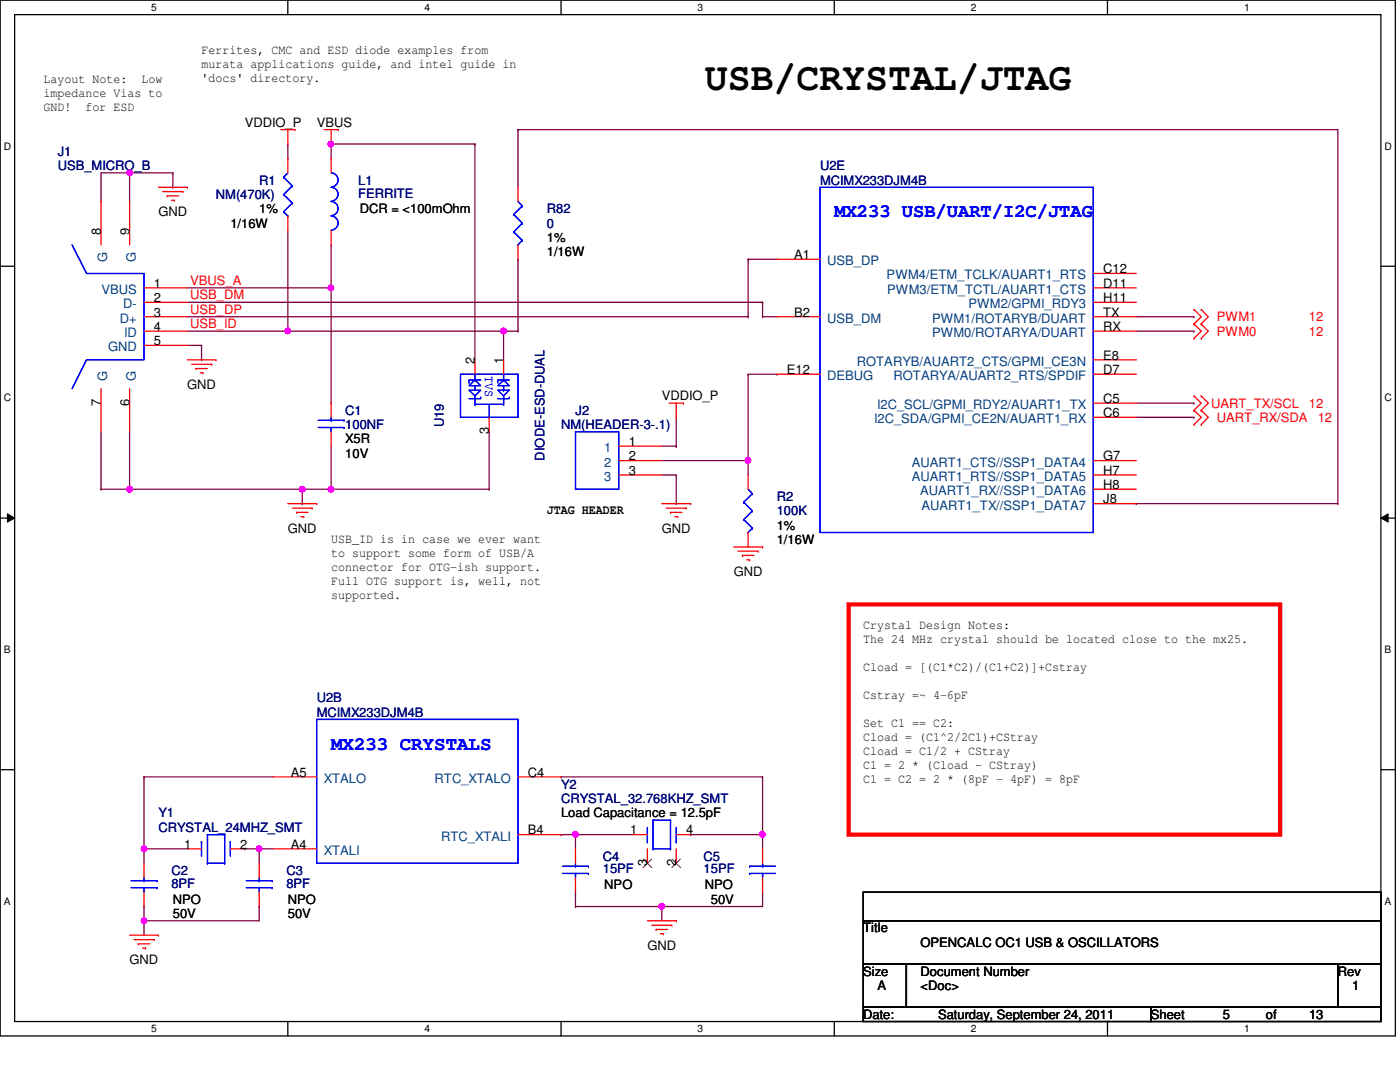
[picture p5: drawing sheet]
<svg xmlns="http://www.w3.org/2000/svg" width="279mm" height="216mm" viewBox="0 0 279 216" stroke-linecap="round" stroke-linejoin="round" font-family="sans-serif">
<path d="M0 0h278.5v206.7h-278.5zM2.9 2.9h272.7v200.9h-272.7z" fill="none" stroke="#000" stroke-width=".25"/>
<g fill="#fff">
<path d="M30.2 .3h1.1v2.3h-1.1z"/>
<path d="M30.2 204.1h1.1v2.3h-1.1z"/>
</g>
<path d="M57.4 0v2.9M57.4 203.8v2.9" fill="none" stroke="#000" stroke-width=".25"/>
<g fill="#fff">
<path d="M84.7 .3h1.1v2.3h-1.1z"/>
<path d="M84.7 204.1h1.1v2.3h-1.1z"/>
</g>
<path d="M112 0v2.9M112 203.8v2.9" fill="none" stroke="#000" stroke-width=".25"/>
<g fill="#fff">
<path d="M139.2 .3h1.1v2.3h-1.1z"/>
<path d="M139.2 204.1h1.1v2.3h-1.1z"/>
</g>
<path d="M166.5 0v2.9M166.5 203.8v2.9" fill="none" stroke="#000" stroke-width=".25"/>
<g fill="#fff">
<path d="M193.8 .3h1.1v2.3h-1.1z"/>
<path d="M193.8 204.1h1.1v2.3h-1.1z"/>
</g>
<path d="M221 0v2.9M221 203.8v2.9" fill="none" stroke="#000" stroke-width=".25"/>
<g fill="#fff">
<path d="M248.3 .3h1.1v2.3h-1.1z"/>
<path d="M248.3 204.1h1.1v2.3h-1.1z"/>
<path d="M.8 28h1.4v2.3h-1.4z"/>
<path d="M276.3 28h1.4v2.3h-1.4z"/>
<path d="M.8 78.2h1.4v2.3h-1.4z"/>
<path d="M276.3 78.2h1.4v2.3h-1.4z"/>
</g>
<path d="M0 53.1h2.9M275.6 53.1h2.9" fill="none" stroke="#000" stroke-width=".25"/>
<g fill="#fff">
<path d="M.8 128.5h1.3v2.2h-1.3z"/>
<path d="M276.3 128.5h1.3v2.2h-1.3z"/>
</g>
<path d="M0 103.4h2.9M275.6 103.4h2.9" fill="none" stroke="#000" stroke-width=".25"/>
<path d="M1.5 102.5l1.4 .9-1.4 .8zM275.6 103.4l1.4-.9v1.7z" fill="#000"/>
<path d="M1.5 102.5l1.4 .9-1.4 .8zM275.6 103.4l1.4-.9v1.7z" fill="none" stroke="#000" stroke-width=".2"/>
<g fill="#fff">
<path d="M.8 178.7h1.3v2.2h-1.3z"/>
<path d="M276.3 178.7h1.3v2.2h-1.3z"/>
</g>
<path d="M0 153.6h2.9M275.6 153.6h2.9" fill="none" stroke="#000" stroke-width=".25"/>
<g fill="none" stroke="#800040" stroke-width=".25">
<path d="M37.4 60.3h114.8M37.4 63.2h111.9M149.3 63.2h.1M152.2 60.3h.1M152.2 63.2h.1M152.2 63.2h2.8M132.1 91.9h17.2M149.3 91.9h.1M28.7 155h.1M28.7 155h25.9M28.7 155v17.3M28.7 169.4h.1"/>
<path d="M51.7 169.4h.1M51.7 169.4v2.9"/>
</g>
<circle cx="149.3" cy="91.9" r=".56" fill="#f0f"/>
<circle cx="149.3" cy="91.9" r=".56" fill="none" stroke="#f0f" stroke-width=".25"/>
<g fill="none" stroke="#800040" stroke-width=".25">
<path d="M25.9 34.5v5.7M57.4 31.6h.1M57.4 28.7v2.9M25.9 40.2h.1M37.4 57.4h28.7M66.1 57.4h.1M66.1 57.4v23M149.3 51.7h.1M149.3 51.7h5.7M149.3 74.7h.1M149.3 74.7v17.2M149.3 74.7h5.7"/>
<path d="M155 74.7h.1M20.2 97.6h.1M20.2 86.1v11.5M66.1 80.4h.1M135 89h.1M135 83.3v5.7"/>
</g>
<circle cx="66" cy="57.4" r=".56" fill="#f0f"/>
<circle cx="66" cy="57.4" r=".56" fill="none" stroke="#f0f" stroke-width=".25"/>
<g fill="none" stroke="#800040" stroke-width=".25">
<path d="M66.1 31.6h.1M66.1 28.7v2.9M57.4 46v20.1M66.1 48.9h.1M66.1 48.9v8.5M37.4 66.1h20M40.2 71.8h.1M40.2 68.9v2.9M57.4 66.1h.1M60.3 97.6v2.9M135 94.8v5.7M149.3 91.9h.1"/>
<path d="M149.3 91.9v2.9M60.3 100.5h.1M135 100.5h.1M28.7 169.4h.1M28.7 169.4h8.7M51.7 180.9h.1M51.7 180.9v2.8"/>
</g>
<circle cx="28.7" cy="169.4" r=".56" fill="#f0f"/>
<circle cx="28.7" cy="169.4" r=".56" fill="none" stroke="#f0f" stroke-width=".25"/>
<path d="M25.9 34.5h8.6M34.5 34.5h.1M132.1 89h2.9M135 89h.1" fill="none" stroke="#800040" stroke-width=".25"/>
<circle cx="25.9" cy="34.5" r=".56" fill="#f0f"/>
<circle cx="25.9" cy="34.5" r=".56" fill="none" stroke="#f0f" stroke-width=".25"/>
<path d="M20.2 34.5h5.7M25.9 34.5h.1M37.4 68.9h2.8M40.2 68.9h.1M28.7 183.7h.1M28.7 183.7v2.9" fill="none" stroke="#800040" stroke-width=".25"/>
<circle cx="28.7" cy="183.7" r=".56" fill="#f0f"/>
<circle cx="28.7" cy="183.7" r=".56" fill="none" stroke="#f0f" stroke-width=".25"/>
<path d="M34.5 37.4h.1M34.5 34.5v2.9M25.9 97.6h.1M25.9 86.1v11.5M25.9 97.6h40.2M60.3 97.6h.1M66.1 97.6h.1M66.1 89v8.6M132.1 94.8h2.9M135 94.8h.1" fill="none" stroke="#800040" stroke-width=".25"/>
<circle cx="60.3" cy="97.6" r=".56" fill="#f0f"/>
<circle cx="60.3" cy="97.6" r=".56" fill="none" stroke="#f0f" stroke-width=".25"/>
<path d="M20.2 34.5v5.7M20.2 40.2h.1M20.2 97.6h5.7M25.9 97.6h.1" fill="none" stroke="#800040" stroke-width=".25"/>
<circle cx="25.9" cy="97.6" r=".56" fill="#f0f"/>
<circle cx="25.9" cy="97.6" r=".56" fill="none" stroke="#f0f" stroke-width=".25"/>
<path d="M114.9 166.5h.1M114.9 166.5v2.9" fill="none" stroke="#800040" stroke-width=".25"/>
<circle cx="114.8" cy="166.5" r=".56" fill="#f0f"/>
<circle cx="114.8" cy="166.5" r=".56" fill="none" stroke="#f0f" stroke-width=".25"/>
<path d="M137.8 166.5h.1M137.8 166.5h14.4M152.2 166.5h.1M152.2 166.5v2.9" fill="none" stroke="#800040" stroke-width=".25"/>
<circle cx="152.1" cy="166.5" r=".56" fill="#f0f"/>
<circle cx="152.1" cy="166.5" r=".56" fill="none" stroke="#f0f" stroke-width=".25"/>
<path d="M112 155h.1M112 155h40.2M152.2 155h.1M152.2 155v11.5M112 166.5h.1M112 166.5h14.3M114.9 166.5h.1M152.2 178h.1M152.2 178v2.9M132.1 180.9h.1M132.1 180.9v2.8" fill="none" stroke="#800040" stroke-width=".25"/>
<circle cx="132.1" cy="180.9" r=".56" fill="#f0f"/>
<circle cx="132.1" cy="180.9" r=".56" fill="none" stroke="#f0f" stroke-width=".25"/>
<path d="M51.7 169.4h.1M51.7 169.4h2.9" fill="none" stroke="#800040" stroke-width=".25"/>
<circle cx="51.7" cy="169.4" r=".56" fill="#f0f"/>
<circle cx="51.7" cy="169.4" r=".56" fill="none" stroke="#f0f" stroke-width=".25"/>
<g fill="none" stroke="#800040" stroke-width=".25">
<path d="M149.3 51.7h.1M149.3 51.7v11.5M152.2 60.3h.1M152.2 60.3v2.9M226.8 66.1h11.5M226.8 63.2h11.5M238.3 66.1h.1M238.3 63.2h.1M66.1 97.6h31.5M97.6 97.6h.1M226.8 83.3h11.5M226.8 80.4h11.5"/>
<path d="M238.3 83.3h.1M238.3 80.4h.1M48.9 169.4h.1M48.9 169.4h2.8M114.9 178h.1M114.9 178v2.9M28.7 183.7h.1M28.7 180.9h.1M28.7 183.7h23M28.7 180.9v2.8M114.9 180.9h.1M114.9 180.9h37.3"/>
<path d="M132.1 180.9h.1"/>
</g>
<circle cx="66" cy="97.6" r=".56" fill="#f0f"/>
<circle cx="66" cy="97.6" r=".56" fill="none" stroke="#f0f" stroke-width=".25"/>
<path d="M66.1 28.7h28.7M94.8 28.7h.1M97.6 86.1h.1M97.6 86.1v11.5" fill="none" stroke="#800040" stroke-width=".25"/>
<circle cx="66" cy="28.7" r=".56" fill="#f0f"/>
<circle cx="66" cy="28.7" r=".56" fill="none" stroke="#f0f" stroke-width=".25"/>
<path d="M94.8 28.7h.1M94.8 28.7v43.1M57.4 66.1h43.1M100.5 66.1h.1" fill="none" stroke="#800040" stroke-width=".25"/>
<circle cx="57.4" cy="66" r=".56" fill="#f0f"/>
<circle cx="57.4" cy="66" r=".56" fill="none" stroke="#f0f" stroke-width=".25"/>
<circle cx="100.5" cy="66" r=".56" fill="#f0f"/>
<circle cx="100.5" cy="66" r=".56" fill="none" stroke="#f0f" stroke-width=".25"/>
<path d="M103.4 25.9h.1M103.4 25.9h163.6v74.6M103.4 25.9v11.5M103.4 51.7h.1M103.4 51.7v14.4M100.5 66.1h.1M100.5 66.1v5.7M100.5 66.1h2.9M103.4 66.1h.1M226.8 100.5h.1M226.8 100.5h40.2M267 100.5h.1" fill="none" stroke="#800040" stroke-width=".25"/>
<g fill="none" stroke="#f00" stroke-width=".25">
<path d="M31.6 37.4h5.8M32.5 38.2h4M33.4 39.1h.1M33.4 39.1h2.2M34.2 40h.6M34.8 40h.1M36.5 38.2h.1M37.4 37.4h.1M56 25.9h2.9M57.4 28.7h.1M57.4 25.9v2.8M57.4 31.6v2.9"/>
<path d="M58.9 25.9h.1M64.6 25.9h2.9M66.1 28.7h.1M66.1 25.9v2.8M66.1 31.6v2.9M67.5 25.9h.1M103.4 37.4v2.8M20.2 40.2v8.7M25.9 40.2v8.7M28.7 57.4h8.7M57.4 43.1v2.9M66.1 46v2.9"/>
<path d="M103.4 48.9v2.8M155 51.7h8.7M218.2 57.4h8.6M218.2 54.6h8.6M20.2 77.6v8.5M25.9 77.6v8.5M28.7 63.2h8.7M28.7 66.1h8.7M28.7 60.3h8.7M28.7 68.9h8.7M37.4 71.8h5.7M38.2 72.7h4"/>
<path d="M39.1 73.5h.1M39.1 73.5h2.3M40 74.4h.5M40.5 74.4h.1M42.2 72.7h.1M43.1 71.8h.1M94.8 71.8v2.9M100.5 71.8v2.9M155 63.2h8.7M155 74.7h8.7M218.2 71.8h8.6M218.2 63.2h8.6"/>
<path d="M218.2 74.7h8.6M218.2 66.1h8.6M218.2 60.3h8.6M238.3 67.5h.1M238.3 64.6h.1M238.3 61.8h.1M238.3 79h.1M238.3 64.6l1.4 1.5-1.4 1.4M238.3 61.8l1.4 1.4-1.4 1.4M238.3 79l1.4 1.4-1.4 1.5M239.7 67.5h.1M239.7 64.6h.1"/>
<path d="M239.7 61.8h.1M239.7 79h.1M239.7 64.6l1.4 1.5-1.4 1.4M239.7 61.8l1.4 1.4-1.4 1.4M239.7 79l1.4 1.4-1.4 1.5M66.1 80.4v2.9M66.1 86.1v2.9M97.6 83.3v2.8M123.5 89h8.6M123.5 91.9h8.6M123.5 94.8h8.6M133.5 80.4h2.9"/>
<path d="M135 83.3h.1M135 80.4v2.9M136.4 80.4h.1M149.3 94.8v2.8M218.2 80.4h8.6M218.2 91.9h8.6M218.2 94.8h8.6M218.2 83.3h8.6M218.2 97.6h8.6M238.3 84.7h.1M238.3 81.9h.1M238.3 81.9l1.4 1.4-1.4 1.4"/>
<path d="M239.7 84.7h.1M239.7 81.9h.1M239.7 81.9l1.4 1.4-1.4 1.4M57.4 100.5h5.8M58.3 101.4h4M59.2 102.2h.1M59.2 102.2h2.3M60 103.1h.6M60.6 103.1h.1M62.3 101.4h.1M63.2 100.5h.1M132.1 100.5h5.7"/>
<path d="M132.9 101.4h4M133.8 102.2h.1M133.8 102.2h2.3M134.7 103.1h.6M135.3 103.1h.1M136.9 101.4h.1M137.8 100.5h.1M146.4 109.1h5.8M147.3 110h4M148.2 110.8h.1M148.2 110.8h2.3M149 111.7h.6"/>
<path d="M149.3 106.3v2.8M149.6 111.7h.1M151.3 110h.1M152.2 109.1h.1M218.2 100.5h8.6M54.6 155h8.6M103.4 155h8.6M28.7 172.3v2.8M28.7 178v2.9M37.4 169.4h2.8M46 169.4h2.9M51.7 172.3v2.8"/>
<path d="M51.7 178v2.9M54.6 169.4h8.6M103.4 166.5h8.6M114.9 169.4v2.9M114.9 175.1v2.9M126.3 166.5h2.9M129.2 169.4v2.9M135 169.4v2.9M135 166.5h2.8M152.2 169.4v2.9M152.2 175.1v2.9M25.9 186.6h5.7"/>
<path d="M26.8 187.5h4M27.6 188.3h.1M27.6 188.3h2.3M28.4 189.2h.6M29 189.2h.1M30.8 187.5h.1M31.6 186.6h.1M129.2 183.7h5.8M130.1 184.6h4M130.9 185.5h.1M130.9 185.5h2.3M131.8 186.3h.6"/>
<path d="M132.4 186.3h.1M134.1 184.6h.1M135 183.7h.1"/>
</g>
<path d="M172.3 178h103.3v5.7h-103.3zM172.3 183.7h103.3v8.7h-103.3zM172.3 192.4h8.6v8.6h-8.6zM180.9 192.4h86.1v8.6h-86.1zM267 192.4h8.6v8.6h-8.6zM172.3 201h57.4v2.8h-57.4zM229.7 201h45.9v2.8h-45.9z" fill="none" stroke="#000" stroke-width=".25"/>
<path d="M169.4 120.6h86.1v45.9h-86.1z" fill="none" stroke="#f00" stroke-width=".85"/>
<g fill="none" stroke="#00f" stroke-width=".25">
<path d="M56.6 35.3h.1M56.6 38.8h.1M56.6 35.3l1.7 1.8M56.6 38.8l1.7 1.7M57.4 34.5l-.8 .8M58.3 37.1h.1M58.3 37.1l-1.7 1.7M66.1 34.5a1.42 1.42 0 0 1 1.4 1.4 1.42 1.42 0 0 1-1.4 1.4M66.1 37.4a1.4 1.4 0 0 1 1.4 1.4 1.4 1.4 0 0 1-1.4 1.4M163.7 37.4h54.5v68.9h-54.5zM14.4 48.9l2.9 5.7h11.4v17.2h-11.4l-2.9 5.8M56.6 42.2h.1"/>
<path d="M56.6 42.2l.8 .9M57.4 43.1h.1M58.3 40.5h.1M58.3 40.5l-1.7 1.7M66.1 40.2a1.42 1.42 0 0 1 1.4 1.4 1.42 1.42 0 0 1-1.4 1.5M66.1 43.1a1.42 1.42 0 0 1 1.4 1.4 1.42 1.42 0 0 1-1.4 1.4M102.5 42.8h.1M102.5 46.3h.1M102.5 42.8l1.7 1.7M102.5 46.3l1.7 1.7M103.4 48.9h.1M103.4 40.2l.8 .9"/>
<path d="M104.2 41.1h.1M104.2 44.5h.1M104.2 48h.1M104.2 41.1l-1.7 1.7M104.2 44.5l-1.7 1.8M104.2 48l-.8 .9M91.9 74.7h11.5v8.6h-11.5zM93.6 77l1.2-1.2 1.1 1.2zM94.8 79l-1.2-1.1h2.3l-1.1 1.1v1.7M94.8 77h.1M94.8 75.8h.1M94.8 74.7v1.1"/>
<path d="M94.8 77v.9M95.9 79.2v.3h-2.3M95.9 75.8h-2.3v.6M100.5 75.8l1.1 1.2h-2.2zM100.5 79l-1.1-1.1h2.2l-1.1 1.1v.5M100.5 77.9h.1M100.5 75.8h.1M100.5 79.5h.1M100.5 74.7v1.1M100.5 77v.9M100.5 79.5v1.2M101.6 75.8h-2.2v.6"/>
<path d="M101.6 79.2v.3h-2.2M63.5 85.3h5.2M63.5 83.9h5.2M66.1 83.9h.1M66.1 85.3h.1M66.1 83.3v.6M66.1 85.3v.8M68.7 85.3h.1M68.7 83.9h.1M94.8 80.7h.1M94.8 80.7h5.7M97.6 83.3h.1"/>
<path d="M97.6 80.7v2.6M100.5 80.7h.1M114.9 86.1h8.6v11.5h-8.6zM149.3 97.6l.9 .9M150.2 98.5h.1M150.2 98.5l-1.8 1.7M148.4 100.2h.1M148.4 103.7h.1M148.4 100.2l1.8 1.7M148.4 103.7l1.8 1.7M149.3 106.3h.1M150.2 101.9h.1"/>
<path d="M150.2 105.4h.1M150.2 101.9l-1.8 1.8M150.2 105.4l-.9 .9M63.2 143.6h40.2v28.7h-40.2zM26.2 177.1h5.1M26.2 175.7h5.1M28.7 175.7h.1M28.7 177.1h.1M28.7 175.1v.6M28.7 177.1v.9M31.3 177.1h.1M31.3 175.7h.1"/>
<path d="M40.2 168h.1M40.2 168v2.8M41.4 166.5h.1M41.4 172.3h.1M41.4 166.5v5.8M41.4 166.5h3.4M41.4 172.3h3.4M44.8 166.5h.1M44.8 172.3h.1M44.8 166.5v5.8M46 168h.1M46 168v2.8"/>
<path d="M49.1 177.1h5.2M49.1 175.7h5.2M51.7 175.7h.1M51.7 177.1h.1M51.7 175.1v.6M51.7 177.1v.9M54.3 177.1h.1M54.3 175.7h.1M112.3 174.3h5.1M112.3 172.8h5.1M114.9 172.8h.1M114.9 174.3h.1"/>
<path d="M114.9 172.3v.5M114.9 174.3v.8M117.4 174.3h.1M117.4 172.8h.1M129.2 168h.1M129.2 165.1v2.9M130.3 169.4h.1M130.3 163.7h.1M130.3 163.7v5.7M130.3 169.4h3.5M130.3 163.7h3.5M133.8 169.4h.1"/>
<path d="M133.8 163.7h.1M133.8 163.7v5.7M135 168h.1M135 165.1v2.9M149.6 174.3h.1M149.6 172.8h.1M149.6 174.3h5.2M149.6 172.8h5.2M152.2 172.8h.1M152.2 174.3h.1M152.2 172.3v.5M152.2 174.3v.8"/>
</g>
<path d="M128.4 171.4l1.7 1.7M130 171.4l-1.7 1.7M134.1 171.4l1.7 1.7M135.8 171.4l-1.7 1.7" fill="none" stroke="#804000" stroke-width=".2"/>
<circle cx="149.3" cy="91.9" r=".56" fill="#f0f"/>
<circle cx="149.3" cy="91.9" r=".56" fill="none" stroke="#f0f" stroke-width=".25"/>
<circle cx="66" cy="57.4" r=".56" fill="#f0f"/>
<circle cx="66" cy="57.4" r=".56" fill="none" stroke="#f0f" stroke-width=".25"/>
<circle cx="28.7" cy="169.4" r=".56" fill="#f0f"/>
<circle cx="28.7" cy="169.4" r=".56" fill="none" stroke="#f0f" stroke-width=".25"/>
<circle cx="25.9" cy="34.5" r=".56" fill="#f0f"/>
<circle cx="25.9" cy="34.5" r=".56" fill="none" stroke="#f0f" stroke-width=".25"/>
<circle cx="28.7" cy="183.7" r=".56" fill="#f0f"/>
<circle cx="28.7" cy="183.7" r=".56" fill="none" stroke="#f0f" stroke-width=".25"/>
<circle cx="60.3" cy="97.6" r=".56" fill="#f0f"/>
<circle cx="60.3" cy="97.6" r=".56" fill="none" stroke="#f0f" stroke-width=".25"/>
<circle cx="25.9" cy="97.6" r=".56" fill="#f0f"/>
<circle cx="25.9" cy="97.6" r=".56" fill="none" stroke="#f0f" stroke-width=".25"/>
<circle cx="114.8" cy="166.5" r=".56" fill="#f0f"/>
<circle cx="114.8" cy="166.5" r=".56" fill="none" stroke="#f0f" stroke-width=".25"/>
<circle cx="152.1" cy="166.5" r=".56" fill="#f0f"/>
<circle cx="152.1" cy="166.5" r=".56" fill="none" stroke="#f0f" stroke-width=".25"/>
<circle cx="132.1" cy="180.9" r=".56" fill="#f0f"/>
<circle cx="132.1" cy="180.9" r=".56" fill="none" stroke="#f0f" stroke-width=".25"/>
<circle cx="51.7" cy="169.4" r=".56" fill="#f0f"/>
<circle cx="51.7" cy="169.4" r=".56" fill="none" stroke="#f0f" stroke-width=".25"/>
<circle cx="66" cy="97.6" r=".56" fill="#f0f"/>
<circle cx="66" cy="97.6" r=".56" fill="none" stroke="#f0f" stroke-width=".25"/>
<circle cx="66" cy="28.7" r=".56" fill="#f0f"/>
<circle cx="66" cy="28.7" r=".56" fill="none" stroke="#f0f" stroke-width=".25"/>
<circle cx="57.4" cy="66" r=".56" fill="#f0f"/>
<circle cx="57.4" cy="66" r=".56" fill="none" stroke="#f0f" stroke-width=".25"/>
<circle cx="100.5" cy="66" r=".56" fill="#f0f"/>
<circle cx="100.5" cy="66" r=".56" fill="none" stroke="#f0f" stroke-width=".25"/>
<text font-size="7.7" x="140.7" y="17.9">USB/CRYSTAL/JTAG</text>
<g font-size="3.7" fill="#00f">
<text x="166.5" y="43.4">MX233 USB/UART/I2C/JTAG</text>
<text x="66.1" y="149.6">MX233 CRYSTALS</text>
</g>
<g font-size="2.6">
<text x="40.2" y="10.8">Ferrites, CMC and ESD diode examples from</text>
<text x="8.7" y="16.5">Layout Note:</text>
<text x="28.2" y="16.5">Low</text>
<text x="40.2" y="13.5">murata applications guide, and intel guide in</text>
<text x="40.2" y="16.3">'docs' directory.</text>
<text x="8.7" y="19.3">impedance Vias to</text>
<text x="8.7" y="22.1">GND!</text>
<text x="17.1" y="22.1">for ESD</text>
<text x="48.9" y="25.4">VDDIO_P</text>
<text x="63.2" y="25.4">VBUS</text>
<text x="20.1" y="46.9" transform="rotate(-90 20.1 46.9)">8</text>
<text x="25.8" y="46.9" transform="rotate(-90 25.8 46.9)">9</text>
<text x="31.6" y="43.1">GND</text>
<text x="46" y="45.4">1/16W</text>
<text x="51.7" y="42.5">1%</text>
<text x="71.8" y="42.5">DCR = &lt;100mOhm</text>
<text x="109.1" y="48.3">1%</text>
<text x="109.1" y="51.2">1/16W</text>
<text x="158.5" y="51.7">A1</text>
<text x="30.7" y="57.4">1</text>
<text x="220.2" y="57.4">D11</text>
<text x="220.2" y="54.5">C12</text>
<text x="30.7" y="60.3">2</text>
<text x="30.7" y="63.2">3</text>
<text x="158.5" y="63.2">B2</text>
<text x="220.2" y="63.2">TX</text>
<text x="220.2" y="60.3">H11</text>
<text x="30.7" y="66">4</text>
<text x="30.7" y="68.9">5</text>
<text x="220.2" y="66">RX</text>
<text x="220.2" y="71.8">E8</text>
<text x="37.4" y="77.6">GND</text>
<text x="94.7" y="72.7" transform="rotate(-90 94.7 72.7)">2</text>
<text x="100.5" y="72.7" transform="rotate(-90 100.5 72.7)">1</text>
<text x="157.1" y="74.6">E12</text>
<text x="220.2" y="74.6">D7</text>
<text x="20.1" y="81" transform="rotate(-90 20.1 81)">7</text>
<text x="25.8" y="81" transform="rotate(-90 25.8 81)">6</text>
<text x="132.1" y="79.9">VDDIO_P</text>
<text x="220.2" y="80.4">C5</text>
<text x="220.2" y="83.2">C6</text>
<text x="68.9" y="88.5">X5R</text>
<text x="97.6" y="86.7" transform="rotate(-90 97.6 86.7)">3</text>
<text x="125.5" y="89">1</text>
<text x="68.9" y="91.4">10V</text>
<text x="125.5" y="91.9">2</text>
<text x="125.5" y="94.7">3</text>
<text x="220.2" y="91.9">G7</text>
<text x="220.2" y="94.7">H7</text>
<text x="220.2" y="97.6">H8</text>
<text x="220.2" y="100.5">J8</text>
<text x="57.4" y="106.3">GND</text>
<text x="109.1" y="102.6">JTAG HEADER</text>
<text x="132.1" y="106.3">GND</text>
<text x="155" y="105.7">1%</text>
<text x="66.1" y="108.3">USB_ID is in case we ever want</text>
<text x="66.1" y="111.1">to support some form of USB/A</text>
<text x="66.1" y="113.9">connector for OTG-ish support.</text>
<text x="155" y="108.6">1/16W</text>
<text x="66.1" y="116.7">Full OTG support is, well, not</text>
<text x="66.1" y="119.5">supported.</text>
<text x="146.4" y="114.9">GND</text>
<text x="172.3" y="125.6">Crystal Design Notes:</text>
<text x="172.3" y="128.4">The 24 MHz crystal should be located close to the mx25.</text>
<text x="172.3" y="133.9">Cload = [(C1*C2)/(C1+C2)]+Cstray</text>
<text x="172.3" y="139.5">Cstray =~ 4-6pF</text>
<text x="172.3" y="145.1">Set C1 == C2:</text>
<text x="172.3" y="147.9">Cload = (C1^2/2C1)+CStray</text>
<text x="58" y="155">A5</text>
<text x="105.4" y="155">C4</text>
<text x="172.3" y="150.7">Cload = C1/2 + CStray</text>
<text x="172.3" y="153.5">C1 = 2 * (Cload - CStray)</text>
<text x="172.3" y="156.3">C1 = C2 = 2 * (8pF - 4pF) = 8pF</text>
<text x="105.4" y="166.5">B4</text>
<text x="112" y="163.1">Load Capacitance = 12.5pF</text>
<text x="125.8" y="166.5">1</text>
<text x="136.9" y="166.5">4</text>
<text x="36.8" y="169.3">1</text>
<text x="48" y="169.3">2</text>
<text x="58" y="169.3">A4</text>
<text x="129.2" y="172.8" transform="rotate(-90 129.2 172.8)">3</text>
<text x="134.9" y="172.8" transform="rotate(-90 134.9 172.8)">2</text>
<text x="120.6" y="177.5">NPO</text>
<text x="140.7" y="177.5">NPO</text>
<text x="34.5" y="180.3">NPO</text>
<text x="34.5" y="183.2">50V</text>
<text x="57.4" y="180.3">NPO</text>
<text x="57.4" y="183.2">50V</text>
<text x="141.9" y="180.3">50V</text>
<text x="129.2" y="189.5">GND</text>
<text x="172.3" y="186.1">Title</text>
<text x="183.7" y="188.9">OPENCALC OC1 USB &amp; OSCILLATORS</text>
<text x="25.9" y="192.4">GND</text>
<text x="172.3" y="194.7">Size</text>
<text x="175.1" y="197.6">A</text>
<text x="183.7" y="194.7">Document Number</text>
<text x="183.7" y="197.6">&lt;Doc&gt;</text>
<text x="267" y="194.7">Rev</text>
<text x="269.8" y="197.6">1</text>
<text x="172.3" y="203.3">Date:</text>
<text x="187.2" y="203.3">Saturday, September 24, 2011</text>
<text x="229.7" y="203.3">Sheet</text>
<text x="244" y="203.3">5</text>
<text x="252.6" y="203.3">of</text>
<text x="261.2" y="203.3">13</text>
</g>
<g font-size="2.6" fill="#000080">
<text x="11.5" y="31.1">J1</text>
<text x="11.5" y="34">USB_MICRO_B</text>
<text x="163.7" y="34">U2E</text>
<text x="43.1" y="39.7">NM(470K)</text>
<text x="51.7" y="36.8">R1</text>
<text x="71.5" y="36.8">L1</text>
<text x="71.5" y="39.4">FERRITE</text>
<text x="163.7" y="36.8">MCIMX233DJM4B</text>
<text x="109.1" y="42.5">R82</text>
<text x="109.1" y="45.4">0</text>
<text x="68.9" y="82.8">C1</text>
<text x="114.9" y="82.8">J2</text>
<text x="68.9" y="85.6">100NF</text>
<text x="88.6" y="85.3" transform="rotate(-90 88.6 85.3)">U19</text>
<text x="112" y="85.6">NM(HEADER-3-.1)</text>
<text x="108.7" y="91.9" transform="rotate(-90 108.7 91.9)">DIODE-ESD-DUAL</text>
<text x="155" y="99.9">R2</text>
<text x="155" y="102.8">100K</text>
<text x="63.2" y="140.2">U2B</text>
<text x="63.2" y="143">MCIMX233DJM4B</text>
<text x="112" y="157.4">Y2</text>
<text x="112" y="160.2">CRYSTAL_32.768KHZ_SMT</text>
<text x="31.6" y="163.1">Y1</text>
<text x="31.6" y="166">CRYSTAL_24MHZ_SMT</text>
<text x="120.3" y="171.7">C4</text>
<text x="140.4" y="171.7">C5</text>
<text x="34.2" y="174.6">C2</text>
<text x="34.2" y="177.2">8PF</text>
<text x="57.1" y="174.6">C3</text>
<text x="57.1" y="177.2">8PF</text>
<text x="120.3" y="174.3">15PF</text>
<text x="140.4" y="174.3">15PF</text>
</g>
<g font-size="2.6" fill="#004080">
<text x="21.4" y="52.3" transform="rotate(-90 21.4 52.3)">G</text>
<text x="27.1" y="52.3" transform="rotate(-90 27.1 52.3)">G</text>
<text x="165.1" y="52.9">USB_DP</text>
<text x="20.2" y="58.6">VBUS</text>
<text x="177" y="55.8">PWM4/ETM_TCLK/AUART1_RTS</text>
<text x="177.1" y="58.6">PWM3/ETM_TCTL/AUART1_CTS</text>
<text x="23.9" y="64.4">D+</text>
<text x="24.6" y="61.5">D-</text>
<text x="165.1" y="64.4">USB_DM</text>
<text x="186" y="64.4">PWM1/ROTARYB/DUART</text>
<text x="193.3" y="61.5">PWM2/GPMI_RDY3</text>
<text x="21.6" y="70.1">GND</text>
<text x="24.8" y="67.3">ID</text>
<text x="186" y="67.3">PWM0/ROTARYA/DUART</text>
<text x="21.4" y="76.1" transform="rotate(-90 21.4 76.1)">G</text>
<text x="27.1" y="76.1" transform="rotate(-90 27.1 76.1)">G</text>
<text x="165.1" y="75.9">DEBUG</text>
<text x="171" y="73">ROTARYB/AUART2_CTS/GPMI_CE3N</text>
<text x="178.4" y="75.9">ROTARYA/AUART2_RTS/SPDIF</text>
<text x="175" y="81.6">I2C_SCL/GPMI_RDY2/AUART1_TX</text>
<text x="174.5" y="84.5">I2C_SDA/GPMI_CE2N/AUART1_RX</text>
<text x="120.6" y="90.2">1</text>
<text x="120.6" y="93.1">2</text>
<text x="120.6" y="96">3</text>
<text x="181.9" y="93.1">AUART1_CTS//SSP1_DATA4</text>
<text x="181.9" y="96">AUART1_RTS//SSP1_DATA5</text>
<text x="183.6" y="98.8">AUART1_RX//SSP1_DATA6</text>
<text x="183.9" y="101.7">AUART1_TX//SSP1_DATA7</text>
<text x="64.6" y="156.2">XTALO</text>
<text x="86.7" y="156.2">RTC_XTALO</text>
<text x="88.1" y="167.7">RTC_XTALI</text>
<text x="64.6" y="170.6">XTALI</text>
</g>
<g font-size="2.6" fill="#f00">
<text x="38" y="59.7">USB_DM</text>
<text x="38" y="56.9">VBUS_A</text>
<text x="38" y="62.6">USB_DP</text>
<text x="38" y="65.5">USB_ID</text>
<text x="242.9" y="64.1">PWM1</text>
<text x="261.2" y="64.1">12</text>
<text x="242.9" y="67">PWM0</text>
<text x="261.2" y="67">12</text>
<text x="241.7" y="81.3">UART_TX/SCL</text>
<text x="261.2" y="81.3">12</text>
<text x="242.9" y="84.2">UART_RX/SDA</text>
<text x="263" y="84.2">12</text>
</g>
<text font-size="2.6" fill="#00f" x="96.9" y="75" transform="rotate(90 96.9 75)">TVS</text>
<g font-size="2">
<text x="30.2" y="2.2">5</text>
<text x="84.7" y="2.2">4</text>
<text x="139.2" y="2.2">3</text>
<text x="193.8" y="2.2">2</text>
<text x="248.3" y="2.2">1</text>
<text x=".8" y="29.8">D</text>
<text x="276.3" y="29.8">D</text>
<text x=".8" y="80.1">C</text>
<text x="276.3" y="80.1">C</text>
<text x=".8" y="130.3">B</text>
<text x="276.3" y="130.3">B</text>
<text x=".8" y="180.5">A</text>
<text x="276.3" y="180.5">A</text>
<text x="30.2" y="206">5</text>
<text x="84.7" y="206">4</text>
<text x="139.2" y="206">3</text>
<text x="193.8" y="206">2</text>
<text x="248.3" y="206">1</text>
</g>
</svg>
